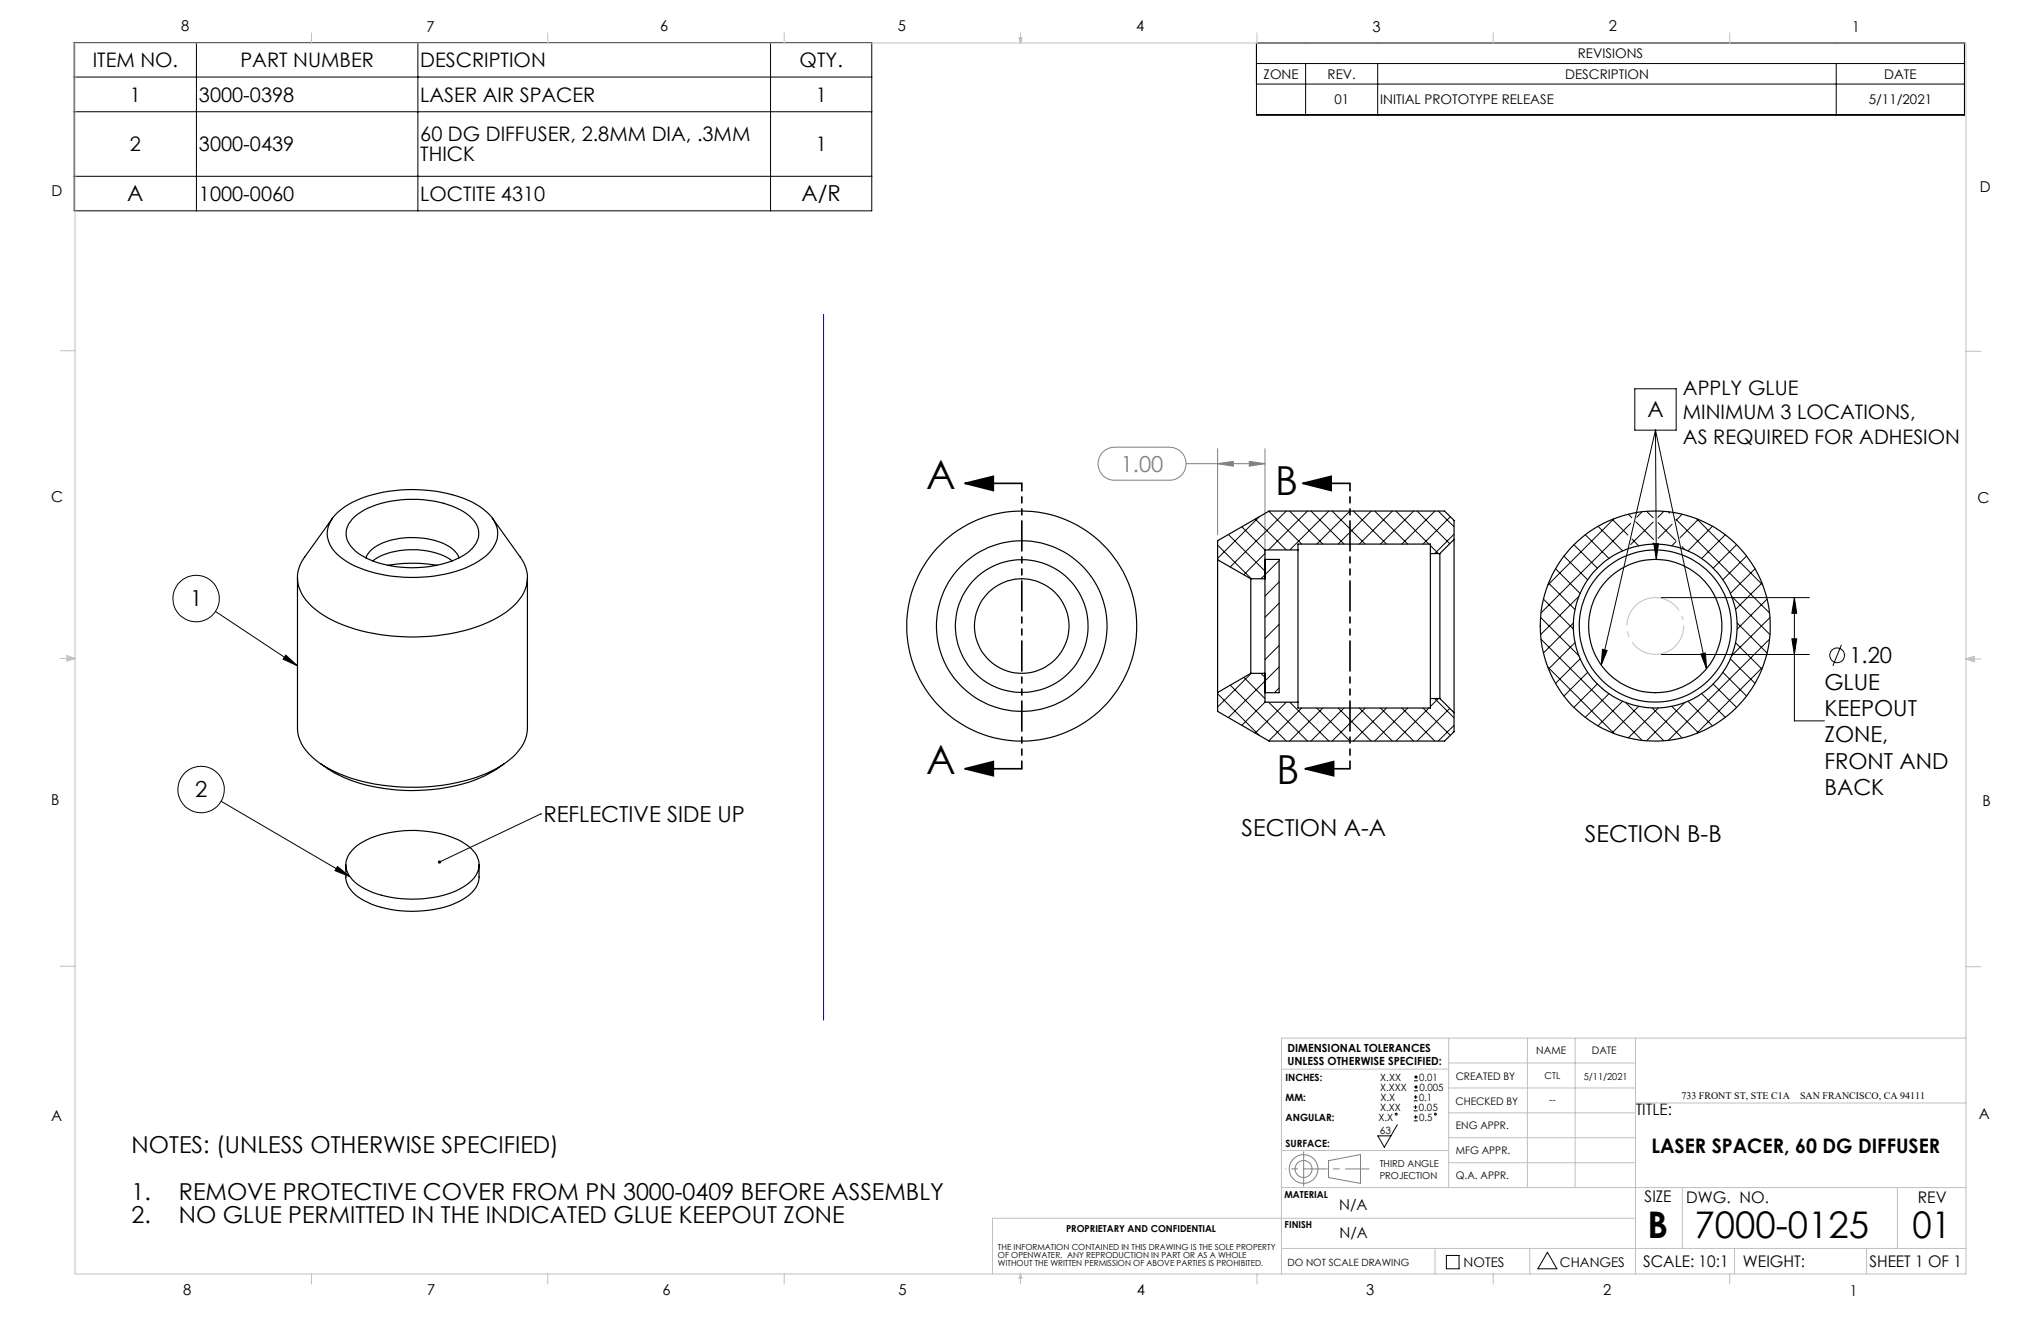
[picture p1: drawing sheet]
<svg xmlns="http://www.w3.org/2000/svg" width="432mm" height="279mm" viewBox="0 0 432 279" stroke-linecap="round" stroke-linejoin="round" font-family="sans-serif">
<g fill="none" stroke="#000" stroke-width=".21">
<path d="M15.7 9h168.7v35.6h-168.7zM15.7 16.3h168.7M41.6 9v35.6M88.4 9v35.6M163 9v35.6M265.8 9.1h149.8v15.2h-149.8zM265.8 13.4h149.8M265.8 17.8h149.8M276.2 13.4v10.9M291.5 13.4v10.9M388.5 13.4v10.9M15.7 23.6h168.7"/>
<path d="M15.7 37.3h168.7M345.9 82.2h8.7v8.8h-8.7zM350.2 91l-11.4 49.7M350.2 91l.2 27.3M350.2 91l10.8 50.4M349.9 115h1l-.5 3.3zM45.6 129.3l17.3 11.5M60.5 138.6l2.4 2.2-3-1.4zM339 137.3l1 .3-1.2 3.1zM351.5 138.4h31.3M351.5 126.4h31.3M359.8 138.3l1-.2 .2 3.3z"/>
<path d="M379.1 135.1h1l-.5 3.3zM379.6 126.4l.5 3.3h-1zM379.6 126.4v26.1h6.4M389.6 136.4l-1.8 4.4M46.8 169.5l27.2 15.9M114.4 172.2h.1M114.4 172.2l-21.4 10.1M71.4 183.3l2.6 2.1-3.1-1.2zM295.6 237.9l-2.7 4.7-1.4-2.4h2.8M299.1 234.9h.8M299.1 234.1h.8M299.1 232.8h.8"/>
<path d="M299.1 232h.8M299.1 237.1h.8M299.1 236.3h.8M299.2 228.6h.8M299.2 227.8h.8M299.2 230.7h.8M299.2 229.9h.8M299.5 233.8v.8M299.5 231.6v.8M299.5 235.9v.8M299.6 227.4v.8M299.6 229.5v.8"/>
<path d="M306 265.5h2.7v2.9h-2.7zM327.4 264.9l2 3.5h-4z"/>
<circle cx="41.5" cy="126.6" r="4.9"/>
<circle cx="388.7" cy="138.6" r="1.55"/>
<circle cx="42.5" cy="167" r="4.9"/>
<circle cx="295.4" cy="235.7" r=".2"/>
<circle cx="303.7" cy="235.7" r=".2"/>
</g>
<path d="M204.2 102.2l5.9-1.4v3zM204.2 102.2h11.9M275.6 102.2l6-1.4v3zM275.6 102.2h10M204.2 162.6l5.9-1.5v3zM204.2 162.6h11.9M276.1 162.6l6.1-1.5v3zM276.1 162.6h9.5" fill="none" stroke="#000" stroke-width=".35"/>
<g fill="none" stroke="#808080" stroke-width=".21">
<path d="M233.2 95.7a3.8 3.8 0 0 1 2.6-1.1h11.6a3.5 3.5 0 0 1 3.5 3.5 3.5 3.5 0 0 1-3.5 3.5h-11.6a3.5 3.5 0 0 1-3.2-2.1 3.5 3.5 0 0 1 .6-3.8zM250.9 98.1h16.7M257.6 98.1l3.3-.5v1zM257.6 94.9v18.2M264.3 97.6l3.3 .5-3.3 .5zM267.6 94.9v22.2M281.1 245.5l6.7-1.3v6.1l-6.7-1.2z"/>
<circle cx="275.8" cy="247.3" r="1.8"/>
<circle cx="275.8" cy="247.3" r="3"/>
</g>
<path d="M355.9 130.6a6 6 0 0 0-10-2.4 6 6 0 0 0 2.7 10 6 6 0 0 0 7.4-7.2l-.1-.4" fill="none" stroke="#c0c0c0" stroke-width=".21" stroke-dasharray="15.2 1.3 1.3 1.3" stroke-dashoffset="-1.7" stroke-linecap="butt"/>
<path d="M216.2 102.2v60.4M285.6 102.2v60.4" fill="none" stroke="#000" stroke-width=".35" stroke-dasharray="6.3 1.3 1.3 1.3 1.3 1.3" stroke-dashoffset="4.7"/>
<path d="M275.8 247.2h13.8" fill="none" stroke="#808080" stroke-width=".21" stroke-dasharray="15.2 1.3 1.3 1.3" stroke-dashoffset="10.2"/>
<path d="M275.8 247.2v-3.6M275.8 247.2v3.7" fill="none" stroke="#808080" stroke-width=".21" stroke-dasharray="15.2 1.3 1.3 1.3"/>
<path d="M275.8 247.2h-3.8" fill="none" stroke="#808080" stroke-width=".21" stroke-dasharray="15.2 1.3 1.3 1.3" stroke-dashoffset="15.2"/>
<g fill="none" stroke="#c0c0c0" stroke-width=".21">
<path d="M15.9 9.1h400v260.4h-400zM65.9 6.9v2.2M115.9 6.9v2.2M165.9 6.9v2.2M215.6 8h.6l-.3 1.1zM215.7 8l.2 1.1M215.9 6.9v2.2M216 8l-.1 1.1M265.9 6.9v2.2M315.9 6.9v2.2M365.9 6.9v2.2M12.7 74.2h3.2"/>
<path d="M415.9 74.3h3.2M12.7 139.3h3.2M14.2 139.1l1.7 .2M14.2 138.7l1.7 .6-1.7 .5zM15.9 139.3l-1.7 .3M415.9 139.4h3.2M415.9 139.4l1.8-.6v1.2zM415.9 139.4l1.8 .3M417.7 139.2l-1.8 .2M12.7 204.4h3.2M306.5 219.6v31.6M323.1 219.6v31.6"/>
<path d="M333.2 219.6v31.6M346 219.6v49.9M415.9 204.5h3.2M415.9 219.6h-144.8v49.9M271.1 226.1h35.4M306.5 235.4h39.5M306.5 230.1h39.5M306.5 224.8h39.5M346 233.3h69.9M271.1 251.2h144.8M271.1 243.3h35.4M306.5 245.9h39.5"/>
<path d="M306.5 240.6h39.5M346 257.7h-136v11.8M355.9 251.2v12.9M401.4 251.2v12.9M65.9 269.5v2.1M115.9 269.5v2.1M165.9 269.5v2.1M215.9 269.5v2.1M215.9 269.5l.3 .8h-.6zM265.9 269.5v2.1M271.1 264.1h144.8M303.6 264.1v5.4"/>
<path d="M315.9 269.5v2.1M323.6 264.1v5.4M365.9 269.5v2.1M367 264.1v5.4M394.9 264.1v5.4"/>
</g>
<path d="M174.2 66.5v149.3" fill="none" stroke="#00f" stroke-width=".21"/>
<g fill="#000">
<path d="M204.2 102.2l5.9-1.4v3zM204.2 162.6l5.9-1.5v3zM275.6 102.2l6-1.4v3zM276.1 162.6l6.1-1.5v3z"/>
<path d="M60.5 138.6l2.4 2.2-3-1.4zM71.4 183.3l2.6 2.1-3.1-1.2zM92.7 182.1v.4l.3-.2-.3 .2a.34 .34 0 0 0 .5 .1 .34 .34 0 0 0 0-.5 .34 .34 0 0 0-.5 0zM339 137.3l1 .3-1.2 3.1zM349.9 115h1l-.5 3.3zM359.8 138.3l1-.2 .2 3.3z"/>
</g>
<path d="M264.3 97.6l3.3 .5-3.3 .5zM257.6 98.1l3.3-.5v1z" fill="#808080"/>
<path d="M379.1 135.1h1l-.5 3.3zM379.6 126.4l.5 3.3h-1z" fill="#000"/>
<g fill="none" stroke="#000" stroke-width=".25">
<path d="M70.3 109.6l-5.8 8.2a7.2 7.2 0 0 0 .8 9.8 24.1 24.1 0 0 0 12.6 6.2 42.8 42.8 0 0 0 26.2-2.6 13.4 13.4 0 0 0 7-6.6 7 7 0 0 0-1-6.8l-5.9-8.2M71.4 108.4a21.1 21.1 0 0 1 11.9-4.6 29.8 29.8 0 0 1 17.4 2.8 8.6 8.6 0 0 1 4.5 5.3 6.5 6.5 0 0 1-3.1 6.2 26 26 0 0 1-15.3 4 26.1 26.1 0 0 1-14.2-3.8 6.3 6.3 0 0 1-3.2-6.9l.3-.6a6.6 6.6 0 0 1 1.7-2.4zM74.6 109.7a17 17 0 0 1 10.5-4 21.3 21.3 0 0 1 13.7 3.1 5 5 0 0 1 2.4 4.9 7.4 7.4 0 0 1-4.6 4.6 24.2 24.2 0 0 1-19.5-.5 5.9 5.9 0 0 1-3.9-5.3 4.8 4.8 0 0 1 1.4-2.8zM77.4 118a7.1 7.1 0 0 1 5.4-3.8 16.9 16.9 0 0 1 12.7 1.7l.9 .8 .7 1.3M78.8 118.6a15.8 15.8 0 0 1 12.3-1.9l2.4 .7 2.2 1.2M82.1 119.6a31.3 31.3 0 0 1 10.3 0M257.6 118.4v28.1M257.6 118.4l7 4M267.6 118.3h3v28.2h-3M274.6 116.3v32.2M274.6 116.3h-7v32.2h7M274.6 116.3v-1.2h28v2"/>
<path d="M302.6 117.1v30.6M302.6 117.1h2M304.6 117.1v30.6M307.6 114.1v36.6M307.6 114.1v-4l-2-2h-37.1l-10.9 6.3v4M307.6 114.1l-3 3M62.9 122.2v31.8a8.6 8.6 0 0 0 3.8 6.7 31.2 31.2 0 0 0 16.9 5.7 40.1 40.1 0 0 0 21.6-3.9 12 12 0 0 0 6.2-6.8l.2-1.5v-32M264.6 122.4v20M264.6 122.4h3M257.6 146.5v4l10.9 6.2h37.1l2-1.9v-4.1M264.6 142.4l-7 4.1M264.6 142.4h3"/>
<path d="M302.6 147.7v2.1h-28v-1.3M302.6 147.7h2M304.6 147.7l3 3M67.8 161.5a29.9 29.9 0 0 0 16.4 5.6 38.5 38.5 0 0 0 18.3-3l2-1 2.2-1.6M74.9 179.4a18.7 18.7 0 0 1 11.9-3.8 20.2 20.2 0 0 1 12.3 3.4 4.5 4.5 0 0 1 1.6 6.1 12.5 12.5 0 0 1-8.1 4.6 23.7 23.7 0 0 1-16.2-2.2 5.9 5.9 0 0 1-3.2-4.8 5.1 5.1 0 0 1 1.7-3.3zM73.2 182.9v2.6a6.2 6.2 0 0 0 3.9 5 24.3 24.3 0 0 0 20.2 .1 6.9 6.9 0 0 0 4-4.6l.1-3.1"/>
<circle cx="216.1" cy="132.4" r="10"/>
<circle cx="216.2" cy="132.4" r="18.1"/>
<circle cx="216.2" cy="132.4" r="14"/>
<circle cx="216.2" cy="132.4" r="24.3"/>
<circle cx="350.2" cy="132.4" r="17.3"/>
<circle cx="350.2" cy="132.4" r="24.3"/>
<circle cx="350.2" cy="132.4" r="14.1"/>
<circle cx="350.2" cy="132.4" r="16.1"/>
</g>
<g fill="none" stroke="#000" stroke-width=".21">
<path d="M257.6 115.3l7.1 7.1M259.9 113.1l7.7 7.7M262.7 111.4l4.9 4.9M265.6 109.8l6.5 6.5M266.5 109.3l-8.9 8.8M267.6 117.1l-4.5 4.5M268.4 108.1l7 7M270.6 118.6l-3.8 3.8M272.1 108.1l-11.8 11.8M272.8 108.1l7.1 7M276.6 108.1l-8.2 8.2M277.4 108.1l6.9 7"/>
<path d="M281.1 108.1l-8.2 8.2M281.8 108.1l7 7M285.6 108.1l-7 7M286.3 108.1l7 7M290.1 108.1l-7 7M290.8 108.1l7 7M294.6 108.1l-7 7M295.3 108.1l7 7M299.1 108.1l-7 7M299.8 108.1l6.9 6.9M302.6 115.4l1.7 1.7M303.6 108.1l-7 7"/>
<path d="M304.3 108.1l3.3 3.3M306.8 109.3l-5.7 5.8M307.6 113l-4.1 4.1M330.9 117.6l5 5M333 115.2l4.9 5M335.4 113.1l5 5M338.1 111.3l5.2 5.2M341.1 109.9l3.3 3.3M341.5 109.7l-14 14M344.5 108.8l.7 .7M345 110.7l-19 18.9M345.3 114l1.4 1.4"/>
<path d="M346.1 110.3l3.7 3.8M347.4 108.2l-1.1 1.2M348.4 108.2l1.3 1.3M349.7 110.4l-4.7 4.8M349.8 114.8l-.2 .3M350.8 110.5l3.7 3.8M352 108.2l-1.3 1.2M353 108.2l.2 .3M353.8 110.9l-3 2.9M354.6 114.5l-.9 .9M354.6 109.9l19.8 19.7M355.8 115.6l.7 .7"/>
<path d="M355.9 108.8l-1.3 1.2M358.9 109.7l14 14M359.3 109.9l-3.9 3.8M362.3 111.3l-5.2 5.2M365 113.1l-5 5M367.4 115.2l-5 5M369.5 117.6l-5 5M270.6 127.6l-3 3M270.6 132l-3 3M270.6 136.5l-3 3M270.6 123.1l-3 3M325.9 130.6l8.1 8.1"/>
<path d="M326 135.2l21.4 21.4M326.5 126.7l6.4 6.4M327.6 123.3l5.6 5.6M329.1 120.3l5.2 5.2M332.9 131.8l-6.4 6.3M333.2 135.9l-5.6 5.6M334 126.1l-8.1 8.1M334.3 139.3l-5.2 5.2M366.1 139.3l5.2 5.2M366.3 126.1l8.2 8.1M367.2 135.9l5.5 5.6M367.5 131.8l6.3 6.3"/>
<path d="M371.3 120.3l-5.2 5.2M372.7 123.3l-5.5 5.6M373.8 126.7l-6.3 6.4M374.4 135.2l-21.4 21.4M374.5 130.6l-8.2 8.1M257.6 146.7l8.9 8.9M260.3 144.9l11.8 11.8M263.1 143.3l4.5 4.4M264.7 142.4l-7.1 7.1M266.8 142.4l.8 .9M267.6 148.5l-4.9 4.9M268.4 148.5l8.2 8.2"/>
<path d="M270.6 141l-10.7 10.8M270.6 145.5l-1 1M272.1 148.5l-6.5 6.5M272.9 148.5l8.2 8.2M275.4 149.8l-7 6.9M278.6 149.8l7 6.9M279.9 149.8l-7.1 6.9M283.1 149.8l7 6.9M284.3 149.8l-6.9 6.9M287.6 149.8l7 6.9M288.8 149.8l-7 6.9M292.1 149.8l7 6.9"/>
<path d="M293.3 149.8l-7 6.9M296.6 149.8l7 6.9M297.8 149.8l-7 6.9M301.1 149.8l5.7 5.7M302.3 149.8l-7 6.9M303.5 147.7l4.1 4.1M304.3 147.7l-1.7 1.7M306.7 149.8l-6.9 6.9M307.6 153.4l-3.3 3.3M327.5 141.1l14 14.1M335.9 142.2l-5 5M337.9 144.7l-4.9 4.9"/>
<path d="M340.4 146.7l-5 5M343.3 148.3l-5.2 5.2M343.9 148.6l8.1 8.1M346.7 149.4l-5.6 5.6M349.6 149.8l6.3 6.3M350.8 149.8l-6.3 6.3M353.7 149.4l5.6 5.6M356.5 148.6l-8.1 8.1M357.1 148.3l5.2 5.2M360 146.7l5 5M362.4 144.7l5 4.9M364.5 142.2l5 5"/>
<path d="M372.9 141.1l-14 14.1"/>
</g>
<g font-size="8.5">
<text x="195.9" y="103.4">A</text>
<text x="269.8" y="104.7">B</text>
<text x="195.9" y="163.8">A</text>
<text x="270.1" y="165.9">B</text>
</g>
<g font-size="7.8">
<text x="348.5" y="261.9">B</text>
<text x="358.5" y="261.9">7000-0125</text>
<text x="404.6" y="261.8">01</text>
</g>
<g font-size="4.9">
<text x="262.7" y="176.8">SECTION A-A</text>
<text x="335.3" y="178.1">SECTION B-B</text>
<text x="27.8" y="243.8">NOTES: (UNLESS OTHERWISE SPECIFIED)</text>
<text x="27.8" y="253.7">1.</text>
<text x="37.8" y="253.7">REMOVE PROTECTIVE COVER FROM PN 3000-0409 BEFORE ASSEMBLY</text>
<text x="27.8" y="258.7">2.</text>
<text x="37.8" y="258.7">NO GLUE PERMITTED IN THE INDICATED GLUE KEEPOUT ZONE</text>
</g>
<g font-size="4.7">
<text x="26.9" y="42.6">A</text>
<text x="169.6" y="42.6">A/R</text>
<text x="348.5" y="88.3">A</text>
<text x="40.2" y="128.3">1</text>
<text x="391.3" y="140.3">1.20</text>
<text x="386" y="145.9">GLUE</text>
<text x="386" y="151.5">KEEPOUT</text>
<text x="386" y="157">ZONE,</text>
<text x="386" y="162.6">FRONT AND</text>
<text x="41.3" y="168.7">2</text>
<text x="115" y="173.9">REFLECTIVE SIDE UP</text>
<text x="386" y="168.1">BACK</text>
</g>
<text font-size="4.7" fill="#808080" x="237.1" y="99.8">1.00</text>
<g font-size="4.2">
<text x="19.6" y="14.2">ITEM NO.</text>
<text x="50.9" y="14.2">PART NUMBER</text>
<text x="88.9" y="14.2">DESCRIPTION</text>
<text x="169.2" y="14.2">QTY.</text>
<text x="27.5" y="21.5">1</text>
<text x="42.1" y="21.5">3000-0398</text>
<text x="88.9" y="21.5">LASER AIR SPACER</text>
<text x="172.6" y="21.5">1</text>
<text x="88.9" y="29.9">60 DG DIFFUSER, 2.8MM DIA, .3MM</text>
<text x="27.5" y="32">2</text>
<text x="42.1" y="32">3000-0439</text>
<text x="88.9" y="34">THICK</text>
<text x="172.6" y="32">1</text>
<text x="42.1" y="42.4">1000-0060</text>
<text x="88.9" y="42.4">LOCTITE 4310</text>
<text x="356" y="83.5">APPLY GLUE</text>
<text x="356" y="88.7">MINIMUM 3 LOCATIONS,</text>
<text x="356" y="93.9">AS REQUIRED FOR ADHESION</text>
<text x="349.4" y="243.8">LASER SPACER, 60 DG DIFFUSER</text>
</g>
<g font-size="3.4">
<text x="346.1" y="235.9">TITLE:</text>
<text x="347.9" y="254.3">SIZE</text>
<text x="356.7" y="254.4">DWG. NO.</text>
<text x="405.7" y="254.5">REV</text>
<text x="347.6" y="267.9">SCALE: 10:1</text>
<text x="368.8" y="267.9">WEIGHT:</text>
<text x="395.5" y="267.9">SHEET 1 OF 1</text>
</g>
<g font-size="3.2">
<text x="38.3" y="6.7">8</text>
<text x="90.2" y="6.7">7</text>
<text x="139.7" y="6.5">6</text>
<text x="190" y="6.5">5</text>
<text x="240.4" y="6.5">4</text>
<text x="290.4" y="6.7">3</text>
<text x="340.4" y="6.5">2</text>
<text x="391.9" y="6.7">1</text>
<text x="10.9" y="41.6">D</text>
<text x="418.9" y="40.7">D</text>
<text x="10.9" y="106.3">C</text>
<text x="418.4" y="106.4">C</text>
<text x="10.8" y="170.2">B</text>
<text x="419.4" y="170.6">B</text>
<text x="10.8" y="237.2">A</text>
<text x="418.6" y="236.8">A</text>
<text x="283.3" y="255.9">N/A</text>
<text x="283.4" y="261.9">N/A</text>
<text x="38.8" y="273.8">8</text>
<text x="90.4" y="273.8">7</text>
<text x="140.2" y="273.8">6</text>
<text x="190.1" y="273.9">5</text>
<text x="240.5" y="273.8">4</text>
<text x="289" y="273.9">3</text>
<text x="339.1" y="273.8">2</text>
<text x="391.4" y="274.1">1</text>
</g>
<g font-size="2.8">
<text x="267.3" y="16.7">ZONE</text>
<text x="280.9" y="16.7">REV.</text>
<text x="331.1" y="16.7">DESCRIPTION</text>
<text x="333.8" y="12.3">REVISIONS</text>
<text x="398.6" y="16.7">DATE</text>
<text x="282.3" y="22.1">01</text>
<text x="292" y="22.1">INITIAL PROTOTYPE RELEASE</text>
<text x="395.4" y="22.1">5/11/2021</text>
<text x="309.6" y="268">NOTES</text>
<text x="330" y="268">CHANGES</text>
</g>
<g font-size="2.4">
<text x="272.4" y="222.5">DIMENSIONAL TOLERANCES</text>
<text x="272.4" y="225.3">UNLESS OTHERWISE SPECIFIED:</text>
</g>
<g font-size="2.2">
<text x="325" y="222.9">NAME</text>
<text x="336.8" y="222.9">DATE</text>
<text x="308" y="233.6">CHECKED BY</text>
<text x="308" y="228.4">CREATED BY</text>
<text x="308" y="238.8">ENG APPR.</text>
<text x="308" y="244">MFG APPR.</text>
<text x="308" y="249.3">Q.A. APPR.</text>
</g>
<g font-size="2.1">
<text x="272" y="228.6">INCHES:</text>
<text x="272" y="232.8">MM:</text>
<text x="292" y="230.7">X.XXX</text>
<text x="292" y="228.6">X.XX</text>
<text x="292.1" y="232.8">X.X</text>
<text x="300.2" y="232.8">0.1</text>
<text x="300.3" y="228.6">0.01</text>
<text x="300.3" y="230.7">0.005</text>
<text x="327.8" y="233.4">--</text>
<text x="355.7" y="232.4">733 FRONT ST, STE C1A</text>
<text x="380.8" y="232.4">SAN FRANCISCO, CA 94111</text>
<text x="272" y="237">ANGULAR:</text>
<text x="291.6" y="237">X.X</text>
<text x="291.9" y="239.8">63</text>
<text x="292" y="234.9">X.XX</text>
<text x="300.2" y="234.9">0.05</text>
<text x="300.2" y="237">0.5</text>
<text x="272" y="242.6">SURFACE:</text>
<text x="272.4" y="267.8">DO NOT SCALE DRAWING</text>
</g>
<g font-size="2">
<text x="326.8" y="228.3">CTL</text>
<text x="335.1" y="228.4">5/11/2021</text>
<text x="291.9" y="246.8">THIRD ANGLE</text>
<text x="291.9" y="249.3">PROJECTION</text>
<text x="271.7" y="253.4">MATERIAL</text>
<text x="225.5" y="260.6">PROPRIETARY AND CONFIDENTIAL</text>
<text x="271.8" y="259.7">FINISH</text>
</g>
<g font-size="1.8">
<text x="211.1" y="264.3">THE INFORMATION CONTAINED IN THIS DRAWING IS THE SOLE PROPERTY</text>
<text x="211.1" y="266.1">OF OPENWATER. ANY REPRODUCTION IN PART OR AS A WHOLE</text>
<text x="211.1" y="267.8">WITHOUT THE WRITTEN PERMISSION OF ABOVE PARTIES IS PROHIBITED.</text>
</g>
</svg>
